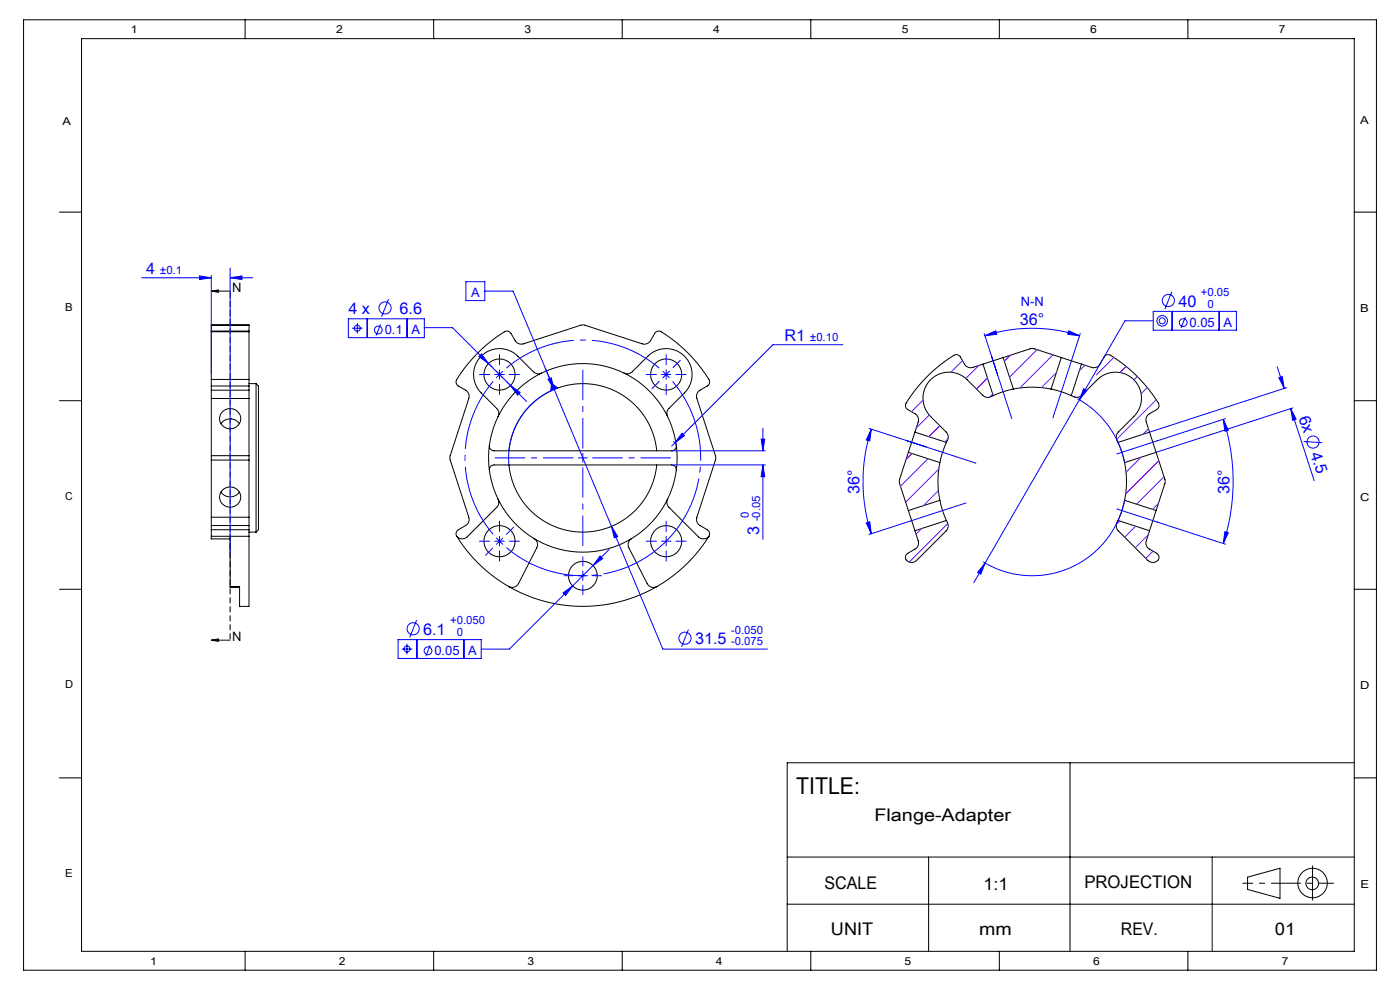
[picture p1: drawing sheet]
<svg xmlns="http://www.w3.org/2000/svg" width="297mm" height="210mm" viewBox="0 0 297 210" stroke-linecap="round" stroke-linejoin="round" font-family="sans-serif">
<g fill="none" stroke="#000" stroke-width=".21">
<path d="M5 4.2h287v201.6h-287zM17.3 8.2h270v193.6h-270zM52 4.2v4M92 4.2v4M132 4.2v4M172 4.2v4M212 4.2v4M252 4.2v4M12.6 45h4.7M287.3 45h4.7M44.8 70.4v10.1M44.8 70.2v.2"/>
<path d="M44.8 69h8M44.8 61.8l1.5-.3v.5zM44.8 70.2h8M44.8 69v1.2M44.8 70.4h8M44.8 61.8h4M52.8 70.4v10.1M52.8 70.2v.2M52.8 69v1.2M114.9 79.1a20 20 0 0 1 17.5 0M114.9 79.1a1.5 1.5 0 0 1-1.7-.2l-3.3-3.3a5.5 5.5 0 0 0-7.8 0 5.5 5.5 0 0 0 0 7.7l3.3 3.3a1.5 1.5 0 0 1 .3 1.8M114.9 79.1a20 20 0 0 0-9.2 9.3"/>
<path d="M132.4 79.1a1.5 1.5 0 0 0 1.7-.2l3.3-3.3a5.5 5.5 0 0 1 7.8 0 5.5 5.5 0 0 1 0 7.7l-3.3 3.3a1.5 1.5 0 0 0-.3 1.8M132.4 79.1a20 20 0 0 1 9.2 9.3M208.5 77.2l-2.1 .7a1.5 1.5 0 0 1-1.8-.6l-.9-1.6a1 1 0 0 0-1.4-.3 30.1 30.1 0 0 0-10.2 10.5l.1 .5 .2 .4 1.7 1a1.5 1.5 0 0 1 .7 1.7l-.7 2.2M208.5 77.2l2.2 6.7M212.8 75.8l-4.3 1.4M212.8 75.8l6.2-1.9 6.2 1.9M212.8 75.8l2.2 6.7M225.2 75.8l4.2 1.4M225.2 75.8l-2.2 6.7M229.4 77.2l2.2 .7a1.5 1.5 0 0 0 1.7-.6l.9-1.6a1 1 0 0 1 1.4-.3 30.1 30.1 0 0 1 10.3 10.5l-.1 .5-.3 .4-1.7 1a1.5 1.5 0 0 0-.6 1.7l.7 2.2M229.4 77.2l-2.1 6.7M12.6 85h4.7"/>
<path d="M44.8 96.7v.9M44.8 80.5v1.4M44.8 82.8v1.7M44.8 96.7h8M44.8 97.6h8M44.8 81.9v.9M44.8 84.5v12.2M44.8 97.6v12.1M44.8 84.5h8M44.8 80.5h8M44.8 81.9h8M44.8 82.8h8"/>
<path d="M46.9 89.9a2.34 2.34 0 0 1 3.9 0M47.1 87.5a2.23 2.23 0 0 1 3.3-.3 2.23 2.23 0 0 1-.1 3.3 2.23 2.23 0 0 1-3.3-.5 2.06 2.06 0 0 1 .1-2.5zM52.8 96.7v.9M52.8 80.5v1.4M52.8 82.8v1.7M52.8 81.4h1.5M52.8 81.9v.9M52.8 84.5v12.2M52.8 97.6v12.1M54.3 81.4v31.5M54.3 81.4l.5 .5v30.5l-.5 .5M103.8 94.5a1 1 0 0 0 1 1.1h37.7a1 1 0 0 0 1-1.1"/>
<path d="M103.8 99.8a1 1 0 0 1 1-1.2h37.7a1 1 0 0 1 1 1.2M105.7 88.4a20 20 0 0 0 0 17.5M108 95.6a15.7 15.7 0 0 1 15.6-14.2 15.7 15.7 0 0 1 15.7 14.2M108 98.6a15.7 15.7 0 0 0 15.6 14.3 15.7 15.7 0 0 0 15.7-14.3M141.6 88.4a20 20 0 0 1 0 17.5M192.7 96l-1.9 6.1 1.9 6.2M192.7 96l6.7 2.1M194.1 91.7l-1.4 4.3M194.1 91.7l6.7 2.1M199.4 98.1a20 20 0 0 0 0 8M200.8 93.8l-.8 2.1-.6 2.2M210.7 83.9a1.94 1.94 0 0 1-2.2 0l-3.3-3.3a5.5 5.5 0 0 0-7.8 0 5.5 5.5 0 0 0 0 7.7l3.3 3.3a1.94 1.94 0 0 1 .1 2.2"/>
<path d="M215 82.5l-2.2 .6-2.1 .8M215 82.5a20 20 0 0 1 8 0M223 82.5l2.2 .6 2.1 .8M227.3 83.9a1.94 1.94 0 0 0 2.2 0l3.3-3.3a5.5 5.5 0 0 1 7.7 0 5.5 5.5 0 0 1 0 7.7l-3.3 3.3a1.94 1.94 0 0 0 0 2.2M237.2 93.8l.8 2.1 .6 2.2M238.6 98.1a20 20 0 0 1 0 8M243.9 91.7l1.4 4.3M243.9 91.7l-6.7 2.1M245.3 96l1.9 6.1-1.9 6.2M245.3 96l-6.7 2.1M287.3 85h4.7M44.8 112.4v1.4"/>
<path d="M44.8 113.8v.5h4M44.8 109.7v1.8M44.8 109.7h8M44.8 111.5v.9M44.8 112.4h8M44.8 113.8h8M44.8 111.5h8M46.9 104.4a2.33 2.33 0 0 0 3.9 0M47.1 104.1a2.23 2.23 0 0 1 3.3-.3 2.23 2.23 0 0 1-.1 3.4 2.23 2.23 0 0 1-3.3-.5 2.06 2.06 0 0 1 .1-2.6zM48.8 113.8v10.6M52.8 112.4v1.4M52.8 113.8v14.8h-2v-4.2h-2"/>
<path d="M52.8 109.7v1.8M52.8 112.9h1.5M52.8 111.5v.9M96.9 113.8a1 1 0 0 1 .3-1.4l1.6-.9a1.5 1.5 0 0 0 .7-1.8l-4.1-12.6 4.1-12.6a1.5 1.5 0 0 0-.7-1.7l-1.6-.9a1 1 0 0 1-.3-1.4 29.9 29.9 0 0 1 10.5-10.3l.4 .1 .5 .3 1 1.7a1.5 1.5 0 0 0 1.7 .6l12.6-4 12.6 4a1.5 1.5 0 0 0 1.8-.6l.9-1.6a1 1 0 0 1 1.4-.3 29.9 29.9 0 0 1 10.2 10.5v.4l-.3 .5-1.7 1a1.5 1.5 0 0 0-.7 1.7l4.1 12.6-4.1 12.6a1.5 1.5 0 0 0 .7 1.8l1.5 .9a1 1 0 0 1 .4 1.4M96.9 113.8a31.5 31.5 0 0 0 11 10.6M105.7 105.9a1.5 1.5 0 0 1-.3 1.7l-6.3 6.3a1.5 1.5 0 0 1-2.2-.1M105.7 105.9a20 20 0 0 0 7.6 8.3M113.3 114.2a1.5 1.5 0 0 1 .6 2l-3.9 7.6a1.5 1.5 0 0 1-2.1 .6M113.3 114.2a20 20 0 0 0 20.7 0M134 114.2a1.5 1.5 0 0 0-.6 2l3.9 7.6a1.5 1.5 0 0 0 2.1 .6M141.6 105.9a1.5 1.5 0 0 0 .3 1.7l6.3 6.3a1.5 1.5 0 0 0 2.2-.1M141.6 105.9a20 20 0 0 1-7.6 8.3"/>
<path d="M150.4 113.8a31.5 31.5 0 0 1-11 10.6M192.7 108.3l1.4 4.3M199.4 106.1l.6 2.2 .8 2.1M199.4 106.1l-6.7 2.2M200.8 110.4a1.94 1.94 0 0 1-.1 2.2l-6.2 6.3a1.29 1.29 0 0 1-1.6 .4 1.29 1.29 0 0 1-.7-1.5l.4-.4 1.5-.9a1.5 1.5 0 0 0 .7-1.8l-.7-2.1M200.8 110.4l-6.7 2.2M237.2 110.4a1.94 1.94 0 0 0 0 2.2l6.3 6.3a1.29 1.29 0 0 0 1.6 .4 1.29 1.29 0 0 0 .7-1.5l-.4-.4-1.6-.9a1.5 1.5 0 0 1-.6-1.8l.7-2.1M237.2 110.4l6.7 2.2M238.6 106.1l-.6 2.2-.8 2.1M238.6 106.1l6.7 2.2M245.3 108.3l-1.4 4.3M12.6 125h4.7"/>
<path d="M44.8 135.8l1.5-.3v.5zM44.8 135.8h4M48.8 124.4v.2h2M107.9 124.4a31.5 31.5 0 0 0 31.5 0M287.3 125h4.7M12.6 165h4.7M227 161.8v40M287.3 165h4.7M287.3 161.8h-120.3v40M167 181.8h120.3M167 191.8h120.3M197 181.8v20"/>
<path d="M257.2 181.8v20M264.7 186.1l6.8-1.9v6.4l-6.8-1.9zM278.4 183.7v7.3M52 201.8v4M92 201.8v4M132 201.8v4M172 201.8v4M212 201.8v4M252 201.8v4"/>
<circle cx="106" cy="79.4" r="3.3"/>
<circle cx="141.3" cy="79.4" r="3.3"/>
<circle cx="106" cy="114.8" r="3.3"/>
<circle cx="141.3" cy="114.8" r="3.3"/>
<circle cx="123.6" cy="122.1" r="3.1"/>
<circle cx="278.4" cy="187.4" r="1.34"/>
<circle cx="278.4" cy="187.3" r="3.1"/>
</g>
<g fill="none" stroke="#8000ff" stroke-width=".21">
<path d="M204.2 76.5l-2.5 2.5M207.7 77.5l-2.8 2.8M214.3 75.4l-1.2 1.2M220 74.2l-5.8 5.8M223.4 75.3l-7 7M224.1 79l-3.2 3.2M230.2 77.5l-1.2 1.2M236.3 75.8l-3.7 3.7M238.9 77.7l-1.3 1.3M241.3 79.9l-.8 .7M193.5 96.2l-1.3 1.3M195.8 84.9l-2.4 2.4"/>
<path d="M196.9 97.3l-5.9 5.8M197.1 88l-2.7 2.8M199.2 99.5l-7.1 7M199.4 90.3l-2.4 2.3M201.1 93l-.7 .7M209.5 80.2l-2.3 2.3M210.6 83.6l-.7 .7M228.1 84l-.2 .2M242.1 97l-3.2 3.2M243.4 82.2l-1.3 1.3M243.6 90.9l-1.2 1.2M245.3 84.8l-8.4 8.4"/>
<path d="M245.8 97.7l-7 7M195.5 112.1l-1.2 1.2M199.1 104.1l-3.2 3.2M201.1 111.1l-8.2 8.1M237.5 110.5l-.7 .7M240.9 111.6l-2.3 2.4M243.6 113.4l-2.8 2.8M244.6 116.9l-1.5 1.5M245.7 106.8l-1.2 1.2M246.9 101.1l-5.8 5.8"/>
</g>
<g fill="none" stroke="#00f" stroke-width=".21">
<path d="M30.1 58.9h14.7M42.3 58.5l2.5 .4-2.5 .4zM44.8 58.4v20.9M48.8 58.9l2.5-.4v.8zM48.8 56.9v60.6M48.8 58.9h4.8M98.8 59.8h4v4h-4zM73.9 67.6h16.1v4h-16.1zM74.7 69.6h2.2M75.8 68.5v2.2M77.9 67.6v4M80.7 68.8l-.9 2.4"/>
<path d="M82.4 63.5l-1.5 3.7M86.3 67.6v4M90 69.5h6l15.7 15.7M102.1 75.1l1.5 2-2-1.5zM102.8 61.8h6l8.8 20.8M105 79.4h2M106 78.4v2M140.3 79.4h2M140.6 78.8l1.4 1.4M141.3 78.4v2M142 78.7l-1.4 1.5M178.8 73.1h-14.8l-21.5 21.5"/>
<path d="M208.8 70.7l5.8 18.1M208.9 71.2l2.3-1 .3 .7zM208.9 71.2a32.5 32.5 0 0 1 20.1 0M226.7 70.2l2.3 1-2.5-.3zM229.2 70.7l-5.8 17.9M244.7 66h17.6v4h-17.6zM244.7 68h-6l-9.7 16.8M248.6 61.9l-1.5 3.7M248.7 66v4M251.5 67.2l-1 2.4M258.6 66v4M271 77.8l1.4 4.6"/>
<path d="M108.3 81.8l2 1.5-.5 .5zM116.2 80.4l.8-.3 .6 2.5zM117 81.3l1.3 1-1.5 .6zM117.6 82.6l12.1 29.1M118 82.4a15.8 15.8 0 0 0-10 16.2M142.5 98.6h19.9M142.5 95.6h19.9M142.8 93.7l.5 .3 .2 .5M144.7 91.9l.5 .5-2 1.5zM161.5 93.1h.7l-.3 2.5zM161.9 98.6l.3 2.5h-.7zM161.9 90.8v4.8"/>
<path d="M161.9 98.6v15.8M184.4 90.9l22.6 7.3M184.8 91l-.3 2.5-.7-.2zM184.8 91a35.9 35.9 0 0 0 0 22.2M228.5 84.6a20 20 0 0 1 10.1 13.5M229 84.8l-20 34.6M229.9 82.4l.7 .4-1.6 2zM259.5 89l1.1 2.2-.8 .3zM259.5 89a42.6 42.6 0 0 1 0 26.3M260 88.8l-23.1 7.5M271.3 80.1l.7-.2 .4 2.5zM272.9 82.2l-29 9.5"/>
<path d="M273.8 86.7l1.2 2.2-.8 .3zM273.8 86.7l5 15.3M274.3 86.5l-29 9.5M276.6 93.6l3.9 .3M105 114.8h2M106 113.8v2M127.3 117.9l.5 .6-2 1.5zM129.2 116.6l-21.1 21.1h-6M129.7 111.7l1.3 2.1-.7 .3zM129.7 111.7l10.9 26h22.2M140.3 114.8h2M141.3 113.8v2"/>
<path d="M183.8 110.9l.7-.2 .3 2.5zM205 106.7l-20.6 6.7M209 119.4l-.9 2.4-.7-.4zM209 119.4l-2.4 4.2M236.9 108l23.1 7.4M238.6 106.1a20 20 0 0 1-30 13.1M259.8 112.8l.8 .2-1.1 2.3zM84.4 135.7h17.7v4h-17.7zM85.2 137.7h2.3M86.3 136.6v2.2M88.4 131.5l-1.5 3.7M88.4 135.7v4"/>
<path d="M91.3 136.9l-1 2.3M98.4 135.7v4M119.4 125.8l2.1-1.5-1.5 2zM122.6 122.1h2M123.6 121.1v2M146.1 133.5l-1.5 3.7"/>
<circle cx="75.8" cy="69.6" r=".64"/>
<circle cx="80.3" cy="70" r=".82"/>
<circle cx="81.7" cy="65.3" r="1.29"/>
<circle cx="246.6" cy="68" r=".64"/>
<circle cx="246.6" cy="68" r="1.12"/>
<circle cx="247.9" cy="63.7" r="1.29"/>
<circle cx="251" cy="68.4" r=".82"/>
<circle cx="278.6" cy="93.8" r="1.29"/>
<circle cx="86.3" cy="137.7" r=".64"/>
<circle cx="87.6" cy="133.4" r="1.29"/>
<circle cx="90.8" cy="138.1" r=".82"/>
<circle cx="145.3" cy="135.4" r="1.29"/>
</g>
<g fill="none" stroke="#00f" stroke-width=".21" stroke-dasharray="30.5 1.3 1.3 1.3" stroke-linecap="butt">
<path d="M104 79.4h-2.3M104.6 78l-1.7-1.6M106 79.4l-.7 .8M106 79.4l.7-.6M106 79.4l-.7-.7M106 79.4l.7 .8M106 77.4v-2.3M108 79.4h2.3M139.3 79.4h-2.3M141.3 77.4v-2.3M142.7 78l1.7-1.6M143.3 79.4h2.3"/>
<path d="M106 81.4v2.3M107.4 80.9l1.6 1.6M123.6 97.1v-1M123.6 97.1h-1M123.6 97.1v1M123.6 97.1h1M139.9 80.9l-1.6 1.6M141.3 81.4v2.3M104 114.8h-2.3M104.6 116.2l-1.7 1.6M106 114.8l.7 .7M106 114.8l-.7-.7"/>
<path d="M106 112.8v-2.3M106 116.8v2.3M106 114.8l-.7 .7M106 114.8l.7-.7M107.4 113.4l1.6-1.6M108 114.8h2.3M139.3 114.8h-2.3M141.3 112.8v-2.3M141.3 116.8v2.3M143.3 114.8h2.3M121.6 122.1h-2M123.6 120.1v-2"/>
<path d="M123.6 124.1v2.1M125.6 122.1h2.1"/>
</g>
<path d="M139.9 78.1a25 25 0 0 0-32.5 0M104.6 80.9a25 25 0 0 0 0 32.4" fill="none" stroke="#00f" stroke-width=".21" stroke-dasharray="30.5 1.3 1.3 1.3" stroke-dashoffset="14.8" stroke-linecap="butt"/>
<path d="M107.4 116.2a25 25 0 0 0 33.9-1.4 25 25 0 0 0 1.4-33.9" fill="none" stroke="#00f" stroke-width=".21" stroke-dasharray="30.5 1.3 1.3 1.3" stroke-dashoffset="12.3" stroke-linecap="butt"/>
<path d="M48.8 61.8v74" fill="none" stroke="#000" stroke-width=".21" stroke-dasharray="1.3 .6" stroke-dashoffset="-.2" stroke-linecap="butt"/>
<path d="M121.6 97.1h-16.6M123.6 95.1v-16.7M123.6 99.1v16.7M125.6 97.1h16.7" fill="none" stroke="#00f" stroke-width=".21" stroke-dasharray="30.5 1.3 1.3 1.3" stroke-dashoffset="24" stroke-linecap="butt"/>
<path d="M263.6 187.4h8.3" fill="none" stroke="#000" stroke-width=".21" stroke-dasharray="30.5 1.3 1.3 1.3" stroke-dashoffset="28.2" stroke-linecap="butt"/>
<path d="M271.9 187.4h.9" fill="none" stroke="#000" stroke-width=".21" stroke-dasharray="30.5 1.3 1.3 1.3" stroke-linecap="butt"/>
<path d="M272.8 187.4h10.2" fill="none" stroke="#000" stroke-width=".21" stroke-dasharray="30.5 1.3 1.3 1.3" stroke-dashoffset="27.3" stroke-linecap="butt"/>
<path d="M44.8 61.8l1.5-.3v.5zM44.8 135.8l1.5-.3v.5z" fill="#000"/>
<g fill="#00f">
<path d="M117 81.3l1.3 1-1.5 .6z"/>
<path d="M48.8 58.9l2.5-.4v.8zM42.3 58.5l2.5 .4-2.5 .4z"/>
<path d="M108.3 81.8l1.5 2 .5-.5zM102.1 75.1l-.5 .5 2 1.5zM144.7 91.9l-1.5 2 2-1.5zM116.2 80.4l1.4 2.2-.6-2.5zM129.7 111.7l.6 2.4 .7-.3zM127.3 117.9l-1.5 2.1 2-1.5zM119.4 125.8l.6 .5 1.5-2zM209 119.4l-1.6 2 .7 .4zM229.9 82.4l-.9 2.4 1.6-2z"/>
<path d="M226.7 70.2l2.3 1-2.5-.3zM208.9 71.2l2.3-1 .3 .7z"/>
<path d="M259.8 112.8l.8 .2-1.1 2.3zM259.5 89l1.1 2.2-.8 .3z"/>
<path d="M161.9 98.6l.3 2.5h-.7zM161.5 93.1h.7l-.3 2.5z"/>
<path d="M184.8 91l-.3 2.5-.7-.2zM183.8 110.9l.7-.2 .3 2.5z"/>
<path d="M271.3 80.1l.7-.2 .4 2.5zM273.8 86.7l1.2 2.2-.8 .3z"/>
</g>
<text font-size="4.9" x="168.9" y="168.4">TITLE:</text>
<g font-size="3.7">
<text x="185.5" y="174.1">Flange-Adapter</text>
<text x="174.9" y="188.6">SCALE</text>
<text x="208.7" y="188.7">1:1</text>
<text x="230" y="188.3">PROJECTION</text>
<text x="176.3" y="198.4">UNIT</text>
<text x="207.7" y="198.4">mm</text>
<text x="237.8" y="198.4">REV.</text>
<text x="270.5" y="198.4">01</text>
</g>
<g font-size="3.4" fill="#00f">
<text x="31" y="58.1">4</text>
<text x="250" y="65.1">40</text>
<text x="73.9" y="66.6">4 x</text>
<text x="84.8" y="66.6">6.6</text>
<text x="216.4" y="68.9">36°</text>
<text x="166.4" y="72.4">R1</text>
<text x="275.5" y="88.6" transform="rotate(72 275.5 88.6)">6x</text>
<text x="278" y="96.2" transform="rotate(72 278 96.2)">4.5</text>
<text x="182.3" y="104.7" transform="rotate(-90 182.3 104.7)">36°</text>
<text x="260.8" y="104.7" transform="rotate(-90 260.8 104.7)">36°</text>
<text x="161.1" y="113.5" transform="rotate(-90 161.1 113.5)">3</text>
<text x="89.8" y="134.7">6.1</text>
<text x="147.4" y="136.7">31.5</text>
</g>
<g font-size="2.7">
<text x="49.3" y="61.9">N</text>
<text x="49.3" y="136">N</text>
</g>
<g font-size="2.7" fill="#00f">
<text x="99.9" y="63">A</text>
<text x="216.5" y="65">N-N</text>
<text x="81.6" y="70.8">0.1</text>
<text x="87.3" y="70.8">A</text>
<text x="252.4" y="69.3">0.05</text>
<text x="259.5" y="69.3">A</text>
<text x="92.2" y="138.9">0.05</text>
<text x="99.3" y="138.9">A</text>
</g>
<g font-size="2.4" fill="#00f">
<text x="33.9" y="58.2">±0.1</text>
<text x="254.8" y="62.8">+0.05</text>
<text x="256.2" y="65.2">0</text>
<text x="171.8" y="72.4">±0.10</text>
<text x="158.8" y="109.8" transform="rotate(-90 158.8 109.8)">0</text>
<text x="161.2" y="110.6" transform="rotate(-90 161.2 110.6)">-0.05</text>
<text x="95.5" y="132.5">+0.050</text>
<text x="96.9" y="134.9">0</text>
<text x="155.1" y="134.5">-0.050</text>
<text x="155.1" y="136.9">-0.075</text>
</g>
<g font-size="2.3">
<text x="27.8" y="7">1</text>
<text x="71.3" y="7">2</text>
<text x="111.3" y="7">3</text>
<text x="151.3" y="7">4</text>
<text x="191.3" y="7">5</text>
<text x="231.3" y="7">6</text>
<text x="271.3" y="7">7</text>
<text x="13.3" y="26.5">A</text>
<text x="288.5" y="26.2">A</text>
<text x="13.8" y="66">B</text>
<text x="288.5" y="66.2">B</text>
<text x="13.8" y="106">C</text>
<text x="288.5" y="106.2">C</text>
<text x="13.8" y="146">D</text>
<text x="288.5" y="146.2">D</text>
<text x="13.8" y="186">E</text>
<text x="288.6" y="188.5">E</text>
<text x="31.9" y="204.8">1</text>
<text x="71.9" y="204.8">2</text>
<text x="111.9" y="204.8">3</text>
<text x="151.9" y="204.8">4</text>
<text x="191.9" y="204.8">5</text>
<text x="231.9" y="204.8">6</text>
<text x="271.9" y="204.8">7</text>
</g>
</svg>
